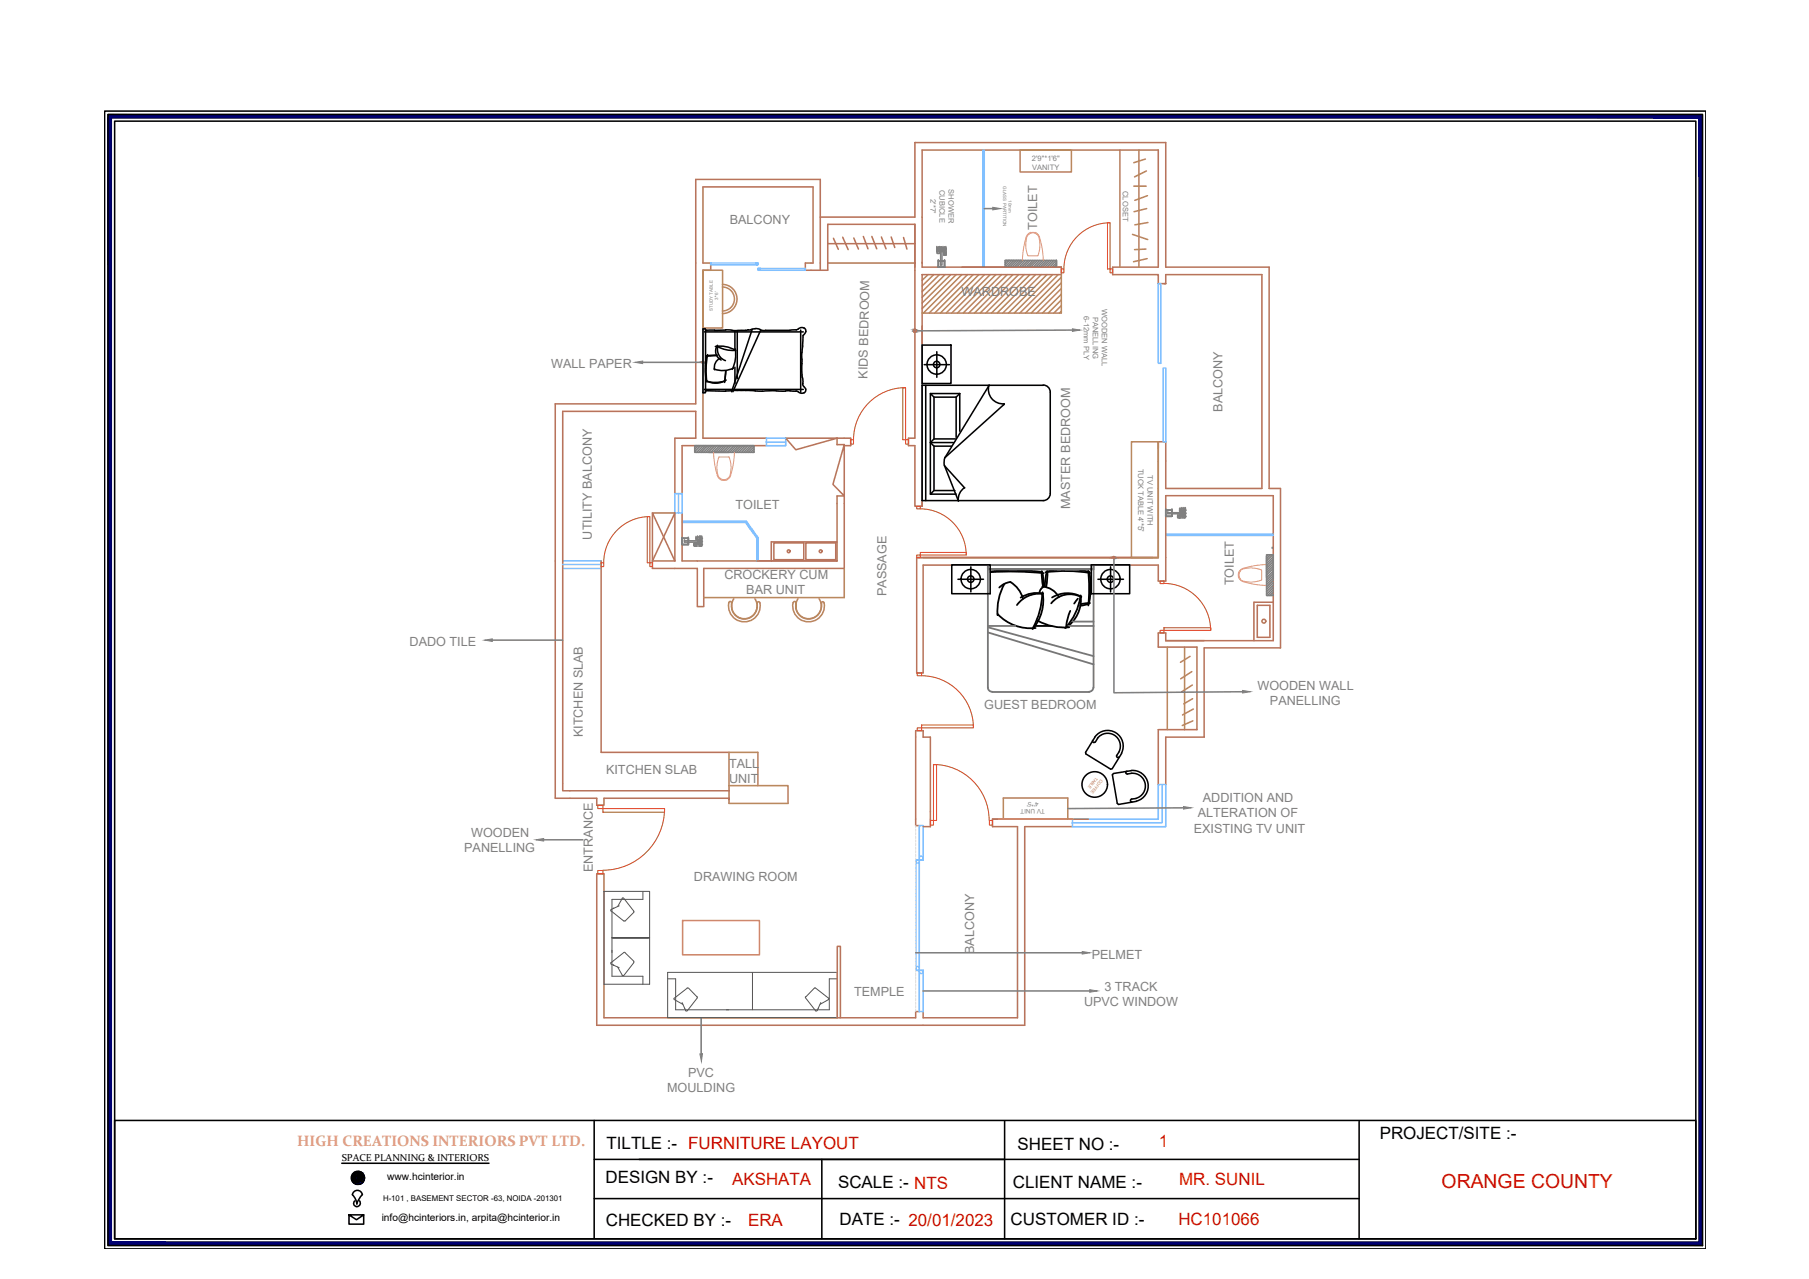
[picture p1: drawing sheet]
<svg xmlns="http://www.w3.org/2000/svg" width="297mm" height="210mm" viewBox="0 0 297 210" stroke-linecap="round" stroke-linejoin="round" font-family="sans-serif">
<!-- layer: wall -->
<g fill="none" stroke="#b8735c" stroke-width=".25">
<path d="M134.7 35.6h15.5v-12.2h41.2v20.4h17v36.4h1.9v26.1h-12.6v14.7h-6.3v7.8M135.9 40h14.3M136.8 39.1l.9 1.8M138.4 38.9l.9 2.1M140.2 39.1l.8 1.8M141.8 38.8l.7 2M143.2 38.8l.8 2M144.7 38.9l.8 1.9M146.3 38.9l.6 1.7M148.4 39l.5 1.9M134.7 44.4v-15h-20.5v36.9h-23v64.7h6.8v1.2h1.2v-1.2h20.5M135.9 43.2h14.3"/>
<path d="M125.8 71.9h-10.4v-27.5h1.3v-1.2h-1.3v-12.5h18.1v12.5h-1.3v1.2h3.7v-7.6h14.3v35.1h-1v1.2h1v10h1.2v-38h22.9v-1.3h-22.9v-19.2h38.8v19.2h-7.5v1.3h7.5v1.5h1.2v-1.5h15.8v35.1h-15.8v-7.7h-1.2v19M125.8 73.1h-13.8v7.9M129 71.9h10.7v1.2h-1.1v-.1h-1.2v-1.1l-6.7 1.9zM138.6 73v8.4l-1.8-1.9zM98.7 92.1v31.4h21M107.1 92.1h3.7M107.1 84.2l3.7 7.9M110.8 81v-9.1h3.4v-4.4h-21.8v62.3h27.3M110.8 84.2h-3.7v7.9M110.8 84.2v7.9M110.8 84.2l-3.7 7.9M112 84.2v7.9h25.4v-10.7h1.2v11.9h-23v6.3h-1.1v-6.3h-7.4v-1.2"/>
<path d="M127.1 89.1h4.9v2.7h-4.9zM132.3 89.1h4.9v2.7h-4.9zM137.4 88.9h-10.8v3.2M150.5 91.5h32.8M150.5 91.5v18.9h1.1v-17.7h38.6v2.7h1.2v-14h17.7v23.7h-17.7v-1.2h-1.2v2.3h6.3v13.5h-6.3v9.1M150.5 91.5h38.8M151.6 91.5h38.6M182.3 91.5h7.9M206.4 99.3h2.1v5.3h-2.1zM209.1 98.8h-3.2v6.3M119.7 128.9v3M150.9 135.5h-.5v-15.6h1.2v1.1h1.2v14.7h-1.2"/>
<path d="M176.1 135.7h-7.8v32.6h-70.3v-24.9h1.2v23.6h51.2v-1h.5M178.7 134.4h-15.7v1.3h4.1v31.3h-15.5v-1M137.5 167v-11.7h.5v11.7"/>
<circle cx="115.4" cy="59.4" r=".15"/>
<circle cx="150.2" cy="54.3" r=".23"/>
<circle cx="129.5" cy="90.5" r=".23"/>
<circle cx="134.8" cy="90.5" r=".23"/>
<circle cx="182.9" cy="91.5" r=".15"/>
<circle cx="207.5" cy="101.9" r=".32"/>
</g>
<!-- layer: UNIT FURNITURE -->
<g fill="none" stroke="#b88a5c" stroke-width=".25">
<path d="M167.5 24.6h8.4v3.6h-8.4zM183.9 24.6v19.2M186 38.5l2.5 .8M186.2 30.6h2M187 24.6v19.2M188.1 26.1l-1.9 .6M188.2 28.1l-1.9 .9M188.3 34.2l-2.1 .5M188.4 32.1l-2.1 .8M188.5 36.5l-2.2 .4M115.4 44.4h3.2v9.4h-3.2zM118.6 46.7a2.39 2.39 0 0 1 2.4 2.4 2.39 2.39 0 0 1-2.4 2.4"/>
<path d="M118.6 47.1a1.97 1.97 0 0 1 2 2 1.97 1.97 0 0 1-2 1.9M151.4 45.1h.1M152.4 45.1l-1 .9M153.3 45.1l-1.9 1.8M154.2 45.1l-2.8 2.8M155.2 45.1l-3.8 3.7M156.1 45.1l-4.7 4.6M157 45.1l-5.6 5.6M157.9 45.1l-6.3 6.3M158.9 45.1l-6.3 6.3M159.8 45.1l-6.3 6.3M160.7 45.1l-6.3 6.3"/>
<path d="M161.7 45.1l-6.4 6.3M162.6 45.1l-6.3 6.3M163.5 45.1l-6.3 6.3M164.5 45.1l-6.4 6.3M165.4 45.1l-6.3 6.3M166.3 45.1l-6.3 6.3M167.2 45.1l-6.3 6.3M168.2 45.1l-6.3 6.3M169.1 45.1l-6.3 6.3M170 45.1l-6.3 6.3M171 45.1l-6.3 6.3M171.9 45.1l-6.3 6.3"/>
<path d="M172.8 45.1l-6.3 6.3M173.8 45.1l-6.3 6.3M174.3 51.1l-.3 .3M174.3 50.2l-1.3 1.2M174.3 49.2l-2.2 2.2M174.3 48.3l-3.1 3.1M174.3 47.4l-4 4M174.3 46.4l-5 5M174.3 45.5l-5.9 5.9M174.3 45.1v6.3h-22.9M188.2 40.9l-1.9 .1M188.4 42.4l-2.3 .6"/>
<path d="M185.8 72.5h4.4v19h-4.4zM120.1 98.9l-.2-.2-.2 .1a2.58 2.58 0 0 0 2.5 3.3 2.58 2.58 0 0 0 2.5-3.3h-.3l-.1 .9M120.1 99v.7M120.1 99.7a2.1 2.1 0 0 0 2.1 1.9 2.1 2.1 0 0 0 2.1-1.9M120.5 98.3a2.1 2.1 0 0 0 1.7 3.2 2.1 2.1 0 0 0 1.8-3.2M130.2 98.9a2.59 2.59 0 0 0 2.6 3.2 2.59 2.59 0 0 0 2.5-3.3h-.4v.2M130.7 99.7a2.1 2.1 0 0 0 2.1 1.9 2.1 2.1 0 0 0 2.1-1.9M130.7 98.9l-.2-.2-.3 .2M130.7 99v.7M131 98.3a2.1 2.1 0 0 0 1.8 3.2 2.1 2.1 0 0 0 1.7-3.2M134.9 99v.7M138.6 93.3v4.8h-23"/>
<path d="M191.7 106.2v13.5M194.5 106.2v13.5M195.4 107.7l-1.6 1M195.7 110.2l-1.8 1.2M195.8 112.4l-1.8 1.2M195.8 114.7l-1.4 .8M195.9 118.3l-1.8 .8M195.9 116.4l-1.7 .9M124.4 128.9v-5.4h-4.7v5.4h9.7v3h-9.7M164.7 134.4v-3.4h10.6v3.4"/>
</g>
<!-- layer: WINDOW -->
<g fill="none" stroke="#7fbfff" stroke-width=".25">
<path d="M161.4 24.6v19.2M161.6 24.6v19.2M116.7 43.2h7.7v.3h-7.7zM124.1 43.2h.3v.3h-.3zM124.5 44.1h7.7v.3h-7.7zM124.5 44.1h.4v.3h-.4zM190.2 46.6h.4v13h-.4zM125.8 71.9h3.2v1.2h-3.2zM125.8 72.5h3.2M191 60.4h.4v12.1h-.4zM92.4 93.3h6.3M92.4 92.1h6.3"/>
<path d="M92.4 92.7h6.3M110.8 81h1.2v3.2h-1.2zM111.4 81v3.2M112 85.8h10.4l1.9 2.5v3.8M112 85.5h10.5l2 2.8v3.8M191.4 87.7h17.7M191.4 87.9h17.7M150.9 135.5v30.5h.7v-6.8h-1.2v-18.1h1.2v-5.6zM176.1 134.4h14.1v-5.6h1.2v6.9h-15.3zM190.8 128.8v6.2h-14.7M150.4 158.6h.5v1.2h.7v-.6h-1.2zM150.4 141.1h.5v.5h-.5z"/>
<path d="M150.9 140.5h.7v.6h-.7z"/>
</g>
<!-- layer: wall -->
<g fill="#939598" stroke="#939598" stroke-width=".16">
<path d="M150.1 54h.1z"/>
<path d="M150.2 54.5h.1z"/>
<path d="M182.9 91.3h.1z"/>
<path d="M182.9 91.7h.1z"/>
<path d="M115.3 59.4h.1z"/>
<path d="M115.4 59.6h.1z"/>
<path d="M150.2 54h.1zM150.2 54h.1z"/>
<path d="M150.2 54l.2 .1zM150.2 54l.2 .1z"/>
<path d="M150.1 54l.1 .1zM150.1 54.1h.1z"/>
<path d="M150.2 54.1h.2zM150.2 54.1h.2z"/>
<path d="M150.1 54.1h.1zM150.1 54.1h.1z"/>
<path d="M150.2 54.1h.2zM150.2 54.1h.2z"/>
<path d="M150.1 54.1h.1zM150.1 54.1h.1z"/>
<path d="M150.2 54.1l.2 .1zM150.2 54.1l.2 .1z"/>
<path d="M150 54.1l.2 .1zM150 54.1l.2 .1z"/>
<path d="M150.2 54.2h.2zM150.2 54.2h.2z"/>
<path d="M150 54.2h.2zM150 54.2h.2z"/>
<path d="M150.2 54.2l.2 .1zM150.2 54.2l.2 .1z"/>
<path d="M150 54.2l.2 .1zM150 54.2l.2 .1z"/>
<path d="M150.2 54.3h.2zM150.2 54.3h.2z"/>
<path d="M150 54.3h.2zM150 54.3h.2z"/>
<path d="M150.2 54.3h.2zM150.2 54.3h.2z"/>
<path d="M150 54.3h.2zM150 54.3h.2z"/>
<path d="M150.2 54.3l.2 .1zM150.2 54.3l.2 .1z"/>
<path d="M150 54.3l.2 .1zM150 54.3l.2 .1z"/>
<path d="M150.2 54.4h.2zM150.2 54.4h.2z"/>
<path d="M150 54.4h.2zM150 54.4h.2z"/>
<path d="M150.2 54.4h.2zM150.2 54.4h.2z"/>
<path d="M150 54.4h.2zM150 54.4h.2z"/>
<path d="M150.2 54.4h.2zM150.2 54.4l.2 .1z"/>
<path d="M150 54.4l.2 .1zM150 54.4l.2 .1z"/>
<path d="M150.2 54.5h.2zM150.2 54.5h.2z"/>
<path d="M150.1 54.5h.1zM150.1 54.5h.1z"/>
<path d="M150.2 54.5h.2zM150.2 54.5h.1z"/>
<path d="M150.1 54.5h.1zM150.1 54.5h.1z"/>
<path d="M150.1 54.5h.1zM150.1 54.5h.1z"/>
<path d="M182.9 91.3l.1 .1zM182.9 91.3l.1 .1z"/>
<path d="M182.9 91.4h.1zM182.8 91.4h.2zM182.8 91.4h.2zM182.8 91.4h.2z"/>
<path d="M182.8 91.4h.3zM182.8 91.4h.3z"/>
<path d="M182.8 91.4l.3 .1zM182.8 91.4l.3 .1zM182.8 91.5h.3zM182.8 91.5h.3z"/>
<path d="M182.8 91.5h.3zM182.8 91.5h.3z"/>
<path d="M182.9 91.5l.2 .1zM182.9 91.5l.2 .1z"/>
<path d="M182.8 91.5l.1 .1zM182.8 91.5l.1 .1z"/>
<path d="M182.9 91.6h.2zM182.9 91.6h.2z"/>
<path d="M182.8 91.6h.1zM182.8 91.6h.1z"/>
<path d="M182.9 91.6h.2zM182.9 91.6h.2z"/>
<path d="M182.8 91.6h.1zM182.8 91.6h.1z"/>
<path d="M182.9 91.6h.1zM182.9 91.6h.2z"/>
<path d="M182.8 91.6h.1zM182.8 91.6h.1z"/>
<path d="M182.9 91.6h.1zM182.9 91.6h.1z"/>
<path d="M182.8 91.6h.1zM182.8 91.6h.1z"/>
<path d="M182.9 91.6h.1zM182.9 91.6h.1z"/>
<path d="M182.8 91.6h.1zM182.8 91.6h.1z"/>
<path d="M182.9 91.6l.1 .1zM182.9 91.6l.1 .1z"/>
<path d="M182.8 91.6l.1 .1zM182.8 91.6l.1 .1z"/>
<path d="M115.4 59.3h.1zM115.4 59.3h.1z"/>
<path d="M115.4 59.3l.1 .1zM115.4 59.3l.1 .1z"/>
<path d="M115.4 59.4h.2zM115.4 59.4h.2z"/>
<path d="M115.3 59.4h.1zM115.3 59.4h.1z"/>
<path d="M115.4 59.4h.2zM115.4 59.4h.2z"/>
<path d="M115.3 59.4h.1zM115.3 59.4h.1z"/>
<path d="M115.4 59.4h.2zM115.4 59.4h.2z"/>
<path d="M115.3 59.4h.1zM115.3 59.4h.1z"/>
<path d="M115.4 59.4h.2zM115.4 59.4h.2z"/>
<path d="M115.3 59.4h.1zM115.3 59.4h.1z"/>
<path d="M115.4 59.4l.2 .1zM115.4 59.4l.2 .1z"/>
<path d="M115.3 59.4l.1 .1zM115.3 59.4l.1 .1z"/>
<path d="M115.4 59.5h.2zM115.4 59.5h.2z"/>
<path d="M115.3 59.5h.1zM115.3 59.5h.1z"/>
<path d="M115.4 59.5h.2zM115.4 59.5h.2z"/>
<path d="M115.3 59.5h.1zM115.3 59.5h.1z"/>
<path d="M115.4 59.5h.2zM115.4 59.5h.2z"/>
<path d="M115.3 59.5h.1zM115.3 59.5h.1z"/>
<path d="M115.4 59.5h.2zM115.4 59.5h.2z"/>
<path d="M115.3 59.5h.1zM115.3 59.5h.1z"/>
<path d="M115.4 59.5h.2zM115.4 59.5l.1 .1z"/>
<path d="M115.3 59.5l.1 .1zM115.3 59.5l.1 .1z"/>
<path d="M115.4 59.6h.1zM115.4 59.6h.1z"/>
<path d="M115.3 59.6h.1zM115.3 59.6h.1z"/>
</g>
<!-- layer: Door -->
<g fill="none" stroke="#b85c00" stroke-width=".16">
<path d="M181.8 36.6h.5v7.5h-.5zM182.3 36.6a7.6 7.6 0 0 0-7.6 7.5M174.3 44.1h.4v.7h-.4zM182.3 44.1h.4v.7h-.4zM139.7 72.2h.5v.7h-.5zM148.2 63.7h.5v8.5h-.5zM148.7 63.6a8.5 8.5 0 0 0-8.5 8.5M148.7 72.2h.5v.7h-.5zM98.7 92.4h.4v.6h-.4zM106.3 84.8h.4v7.6h-.4zM106.7 84.8a7.6 7.6 0 0 0-7.6 7.5M106.7 92.4h.4v.6h-.4z"/>
<path d="M150.5 83.1h.6v.4h-.6zM150.5 91.1h.6v.4h-.6zM151.1 83.5a7.6 7.6 0 0 1 7.6 7.6M151.1 90.7h7.6v.4h-7.6zM190.5 95.4h.6v.4h-.6zM191.1 95.7a7.7 7.7 0 0 1 7.7 7.7M150.6 110.4h.7v.5h-.7zM150.6 119.5h.7v.4h-.7zM151.3 110.9a8.5 8.5 0 0 1 8.5 8.5M151.3 119h8.5v.5h-8.5zM190.5 103.4h.6v.5h-.6zM191.1 103h7.7v.4h-7.7z"/>
<path d="M98.2 132.2h.8v.5h-.8zM99 132.7h10.1v.6h-10.1zM109.1 132.7a10.1 10.1 0 0 1-10.1 10.1M152.8 134.6h.5v.8h-.5zM153.3 125.5a9.2 9.2 0 0 1 9.1 9.1M153.3 125.5h.5v9.1h-.5zM162.5 134.6h.5v.8h-.5zM98.2 142.9h.8v.5h-.8z"/>
</g>
<!-- layer: ARROW -->
<g fill="#808080" stroke="#808080" stroke-width=".16">
<path d="M88 137.8l1.3-.2v.4z"/>
<path d="M114.9 173l.4-.1-.1 1.3z"/>
<path d="M178.9 162.4l1.3 .2-1.3 .2z"/>
<path d="M177.7 156.2l1.3 .2-1.3 .2z"/>
<path d="M79.6 105.1l1.2-.3v.5z"/>
<path d="M104.3 59.5l1.2-.2v.4z"/>
<path d="M163 34l1.3 .2-1.3 .2z"/>
<path d="M204 113.3l1.3 .2-1.3 .2z"/>
<path d="M176.1 54l1.3 .2-1.3 .2z"/>
<path d="M194.3 132.4l1.3 .2-1.3 .2z"/>
</g>
<g fill="none" stroke="#808080" stroke-width=".25">
<path d="M161.6 34.2h1.4M105.5 59.5h9.9M153.8 41.3h.1M153.8 41h.1M153.8 40.8h.1M153.8 40.6h.1M153.8 40.6v.2h.5M153.8 40.6h.5M153.8 41.3h.7M153.8 41v.3M153.8 41h.4M153.8 40.9h.5"/>
<path d="M153.9 41.6h.1M153.9 41.3v.3M153.9 41.6h.3M154 40.9v.1h.2v-.1M154 41h.1M154.1 42.8h.1M154.1 43.8h.1M154.1 43.8h1M154.1 40.5v.3M154.1 42.8v1M154.1 42.8h.4M154.2 41h.1"/>
<path d="M154.2 41.3v.3M154.2 41h.2v.2h-.2M154.2 41.2h.1M154.2 41v.2M154.3 40.8h.1M154.3 40.6h.1M154.3 40.6v.2M154.4 41.2h.1M154.4 41h.1M154.4 40.9h.1M154.4 40.6h.4v.1h-.4zM154.4 40.7h.1"/>
<path d="M154.4 41v.2M154.5 40.7v2.8h.2v-2.5v.1M154.5 41.2h.1M154.5 42.8h-.4v1h1v-1h-.4M154.5 40.6h.2M154.5 41h.1M154.5 41h.2M154.6 40.8h.1M154.6 40.5v.3M154.7 41.3h.2M154.7 42.8h.4M154.7 41.2h.1"/>
<path d="M154.7 40.7v.5M154.7 41h.1M154.8 41.2h.1M154.8 41h.1M154.8 41.1h.1M154.8 41h.2M154.8 41v.2h.2M154.8 41v.2M154.8 40.6h.5v.2M154.8 40.8h.1M154.8 40.6h.1M154.8 40.6v.2h.5"/>
<path d="M154.8 40.9h.5M154.9 41h.2v.2h-.2zM154.9 41.2h.1M154.9 41h.1M154.9 41v.1M154.9 41.1h.1M154.9 41.3h.1M154.9 41.1h.2M154.9 41h.2v.1M154.9 41h.2M155 41.6h.1M155 41.6v.2z"/>
<path d="M155 41.2h.1M155 40.6h.2M155 40.9v.1M155 41.3v.3M155 41.6h.3M155 41.6h.2M155 41h.1M155 41.5v.1M155 41.1h.1M155 41.8v.1M155 41.9h.1M155 41.9h.3"/>
<path d="M155.1 41.9h.1M155.1 41.2h.1M155.1 41h.1M155.1 41.1h.1M155.1 41h.2M155.1 41v.1M155.1 41.6h.1M155.1 42.8h.1M155.1 43.8h.1M155.1 40.5v.3M155.1 42.8v1M155.2 41.9h.1"/>
<path d="M155.2 41.6h.1M155.2 40.9v.1h-.1M155.2 41h.1M155.2 41.6h-.2M155.3 41.9h.1M155.3 41h.1M155.3 41.6h.1M155.3 41.6v.2M155.3 41.8v.1M155.3 41.8h.1M155.3 40.8h.1M155.3 40.6h.1"/>
<path d="M155.3 41v.8M161.2 43.8h9.8M165 42.7h2.9M165.3 42.7l-.3 .3M165.7 42.7l-.7 .7M166.1 42.7l-1.1 1.1M166.5 42.7l-1.1 1.1M166.9 42.7l-1.1 1.1M167.2 42.7l-1.1 1.1M167.6 42.7l-1.1 1.1M168 42.7l-1.1 1.1M168.4 42.7l-1.1 1.1"/>
<path d="M168.8 42.7l-1.1 1.1M169.2 42.7l-1.1 1.1M169.6 42.7l-1.1 1.1M170 42.7l-1.1 1.1M170.3 42.7l-1.1 1.1M170.7 42.7l-1 1.1M171.1 42.7l-1.1 1.1M171.5 42.7l-1.1 1.1M171.9 42.7l-1.1 1.1M172.3 42.7l-1.1 1.1M172.7 42.7l-1.1 1.1M173 42.7l-1.1 1.1"/>
<path d="M173.4 42.7l-1 1.1M173.5 42.7h-8.5v1.1M173.5 43.8v-1.1v1.1M173.5 43.1l-.8 .7M173.5 43.5l-.4 .3M176.1 54.2l-25.9 .1M114.1 73.1h9.7v1.1h-9.7zM114.3 73.1l-.2 .2M114.7 73.1l-.6 .6M115 73.1l-.9 1M115.5 73.1l-1.1 1.1M115.9 73.1l-1.1 1.1"/>
<path d="M116.2 73.1l-1.1 1.1M116.4 74.2h3.3M116.6 73.1l-1.1 1.1M117 73.1l-1.1 1.1M117.4 73.1l-1.1 1.1M117.8 73.1l-1.1 1.1M118.2 73.1l-1.1 1.1M118.6 73.1l-1.1 1.1M118.9 73.1l-1.1 1.1M119.3 73.1l-1.1 1.1M119.7 73.1l-1.1 1.1M120.1 73.1l-1.1 1.1"/>
<path d="M120.5 73.1l-1.1 1.1M120.9 73.1l-1.1 1.1M121.3 73.1l-1.1 1.1M121.7 73.1l-1.1 1.1M122 73.1l-1.1 1.1M122.4 73.1l-1.1 1.1M122.8 73.1l-1.1 1.1M123.2 73.1l-1.1 1.1M123.6 73.1l-1.1 1.1M123.8 73.3l-.9 .9M123.8 73.7l-.5 .5M123.8 74.1l-.2 .1"/>
<path d="M112 89.4h.1M112 88.3h.1M112 89.4h1M112 88.4v1M112 88.4h.1M112 88.3h1M112.4 88.8h.1M113 88.3h-1v1.1M113 89.4h.1M113 88.3h.1M113 88.3h-1v1.1h1M113 88.4h.1"/>
<path d="M113 88.3v.5M113 89v.4M113.1 88.3v.5M113.1 89v.4M114 89.3h.1M114 89.6h.3h-.2M114 89.5h.1M114 89.4h.1M114 89.6h.1M114 89.4v.1M114.1 89.3h.2h-.3v.3M114.2 89.3v.2"/>
<path d="M114.2 89.4h.1M114.2 89.5h.1M114.2 89.4v.1M114.2 89.5l.1 .1M114.3 88.5h.1M114.3 88.2h.1M114.3 89.6h.1M114.3 89.3h.1M114.3 89.3l-.1 .1 .1 .2M114.3 89.3h-.1M114.3 89.3v.3h.6M114.3 89.3h.2"/>
<path d="M114.5 89.2h.1M114.5 88.1h.1M114.5 88.2h-.2v.3h.2M114.5 88.1v.7M114.5 89v.2M114.5 88.1h.4M114.6 89h.1M114.7 88.7v.1l.4-.1M114.7 89h.1M114.7 88.7h.1M114.7 88.5h.2v.2h-.2zM114.7 89.3h.1"/>
<path d="M114.7 89.1h.1M114.7 88.7h.2M114.7 89.1h.2M114.7 89.2h.2v.1h-.2zM114.7 89.2h.1M114.7 89.2h.1v.1h-.1zM114.8 88.8h-2.4v.2h2.4v-.2v.2M114.8 89.1h.1M114.8 89.3h.1M114.8 89.2h.1M114.8 89.2h-.1v.1M114.8 89.2v.1h-.1"/>
<path d="M114.9 89.1h.1M114.9 88.1h.1M114.9 89.6h.1M114.9 89.4h.1M114.9 88.4h.1M114.9 88.3h.1M114.9 88.2h.1M114.9 88.5h.1M114.9 89.3v.2h.1M114.9 89.5h.1M114.9 89.3h.1M114.9 88.7h.1"/>
<path d="M114.9 89.1v.2M114.9 89.1h-.2v.2M114.9 88.1v.4M114.9 89.3v.3M114.9 89v.1M114.9 89.2h.1M115 88.1h.1M115 88.2h-.1v.3h.1M115 89.1h.1M115 88.1v.5M115 88.6h.1M115 88.8h.1"/>
<path d="M115 89.1v.5M115 89.6h.1M115.1 88.3h.2M115.1 89.4h.2M115.1 88.8h.2M115.1 89h-.4v.1M115.1 88.7h.1v.4h-.1M115.1 88.7v.3M115.1 89h.1M115.1 88.7h.1M115.2 88.1v.5h-.2M115.2 88.6h.1"/>
<path d="M115.2 88.1h.1M115.2 88.1h-.2v.5M115.2 89.1v.5h-.2M115.2 89.6h.1M115.2 89.1h.1M115.2 89.1h-.2v.5M115.2 88.2v.3M115.2 88.7v.3M115.2 89.2v.3M182.9 91.5v22.2l21.1-.2M191.4 84.7h.1M191.4 83.7h.1"/>
<path d="M191.4 83.7v1M191.4 83.7h1M191.4 84.7h1M191.8 84.1h.1M192.4 84.1v-.4h-1v1h1v-.4M192.4 84.7h.1M192.4 83.7h.1M192.4 83.7v.4M192.4 84.3v.4M193.4 84.6v.3M193.4 84.7h.1M193.4 84.8h.1"/>
<path d="M193.4 84.9h.1M193.4 84.7l.3-.1-.2 .1M193.4 84.7v.2M193.5 84.9h.2M193.5 84.9l.2 .1M193.6 84.6v.3M193.6 84.7h.1M193.6 84.9h.1M193.6 84.7v.2M193.7 84.9h.1M193.7 84.6l-.1 .2 .1 .1M193.7 83.9h.1"/>
<path d="M193.7 83.6h.1M193.7 84.6v.1M193.7 84.7h.1M193.7 85h.1M193.7 84.6h.1M193.7 84.6v.3M193.7 84.6h.2M193.7 85h.6M193.9 84.6h.1M194 83.5h.1M194 83.6h-.3v.3h.3M194 83.5v.6"/>
<path d="M194 84.3v.3M194 83.5h.3M194.1 84.4h.1M194.1 84v.1h.4M194.1 84.6h.1M194.1 84.6v.1M194.1 83.9h.2v.1h-.2zM194.1 84.7h.1M194.1 84.1h.1M194.1 84.1h.2M194.1 84.4h.2M194.1 84.1h.2h-2.5v.2h2.5v-.2v.2h-.2"/>
<path d="M194.1 84.5h.2v.2h-.2zM194.1 84.5h.1M194.1 84.5h.2M194.1 84.7h.2M194.2 84.6h.1M194.2 84.5h.1M194.2 84.4h.1M194.3 83.5h.1M194.3 84.9h.1M194.3 84.7h.1M194.3 84.6v.1h-.2M194.3 84.6v.1"/>
<path d="M194.3 84.5h.1M194.3 84.4h.1M194.3 84h.1M194.3 84.8h.1M194.3 83.8h.1M194.3 83.6h.1M194.3 84.7v.2h.1M194.3 84.4v.3M194.3 84.4h-.2v.3M194.3 84.1h.1M194.3 84.6h.1M194.3 83.5v.4"/>
<path d="M194.3 84v.1M194.3 84.7v.2M194.4 83.5h.1M194.4 84h.1M194.4 83.6h-.1v.2h.1M194.4 84.5h.1M194.5 83.5l-.1 .4M194.5 83.9h.1M194.5 83.5h.1M194.5 83.9v.1M194.5 84.2h.1M194.5 84.5v.4"/>
<path d="M194.5 84.5h.1M194.5 84.9h.1M194.5 84h.1M194.5 83.7h.3M194.5 84.7h.3M194.5 84.2h.3M194.5 84.4l-.4-.1v.1M194.5 84.1h.1v.3h-.1zM194.5 84.1h.1M194.6 83.9h.1M194.6 83.5h.1M194.6 83.5h-.1v.5"/>
<path d="M194.6 84.5v.4h-.1M194.6 84.9h.1M194.6 84.5h.1M194.6 84.5h-.1v.4M194.6 83.5v.4M194.6 84.1v.3M194.6 84.6v.3M208 91.3v3.4M208.2 91l-.2 .3M208.6 91l-.6 .7M208.9 90h.1M209 91l-1 1.1"/>
<path d="M209.1 92.5l-1.1 1.1M209.1 92.9l-1.1 1.1M209.1 93.3l-1.1 1.1M209.1 95v-4h-1.1v6.7h1.1M209.1 91.4l-1.1 1.1M209.1 91.8l-1.1 1.1M209.1 92.1l-1.1 1.1M209.1 93.7l-1.1 1.1M209.1 94.1l-1.1 1.1M209.1 94.5l-1.1 1.1M209.1 94.9l-1.1 1.1M209.1 95.2l-1.1 1.1"/>
<path d="M209.1 95.6l-1.1 1.1M209.1 96l-1.1 1.1M209.1 96.4l-1.1 1.1M209.1 96.8l-1 .9M209.1 97.2l-.6 .5M209.1 97.6l-.2 .1M80.8 105.1h11.6M89.3 137.8h6.4M194.3 132.6l-19 .1M150.4 156.4h27.3M115.1 167v5.9M151.6 162.6h27.3"/>
</g>
<!-- layer: PELMET LINE -->
<g fill="none" stroke="#dbdbdb" stroke-width=".16">
<path d="M150.4 135.5v.3M150.4 136v.4M150.4 136.6v.4M150.4 137.2v.4M150.4 137.8v.4M150.4 138.4v.4M150.4 139v.4M150.4 139.6v.4M150.4 140.2v.4M150.4 140.8v.4M150.4 141.4v.4M150.4 142v.4"/>
<path d="M150.4 142.6v.3M150.4 143.2v.3M150.4 143.7v.4M150.4 144.3v.4M150.4 144.9v.4M150.4 145.5v.4M150.4 146.1v.4M150.4 146.7v.4M150.4 147.3v.4M150.4 147.9v.4M150.4 148.5v.4M150.4 149.1v.4"/>
<path d="M150.4 149.7v.4M150.4 150.3v.4M150.4 150.9v.3M150.4 151.5v.3M150.4 152v.4M150.4 152.6v.4M150.4 153.2v.4M150.4 153.8v.4M150.4 154.4v.4M150.4 155v.4M150.4 155.6v.4M150.4 156.2v.4"/>
<path d="M150.4 156.7v.5M150.4 157.3v.5M150.4 157.9v.5M150.4 158.5v.4M150.4 159.1v.4M150.4 159.7v.4M150.4 160.3v.4M150.4 160.9v.4M150.4 161.5v.4M150.4 162.1v.4M150.4 162.7v.4M150.4 163.3v.3"/>
<path d="M150.4 163.9v.3M150.4 164.5v.3M150.4 165v.4M150.4 165.6v.4"/>
</g>
<!-- layer: 0 -->
<g fill="none" stroke="#000" stroke-width=".25">
<path d="M17.2 18.2h262.9v186.8h-262.9zM17.7 18.8h261.9v185.6h-261.9zM18.3 19.3h260.7v184.6h-260.7zM18.8 19.9h259.7v183.4h-259.7zM151.4 56.6h4.8v6.3h-4.8zM151.8 59.8h4.1M153.8 57.7v4.2M152 63.2v19M152.8 64.6v16.5M152.8 72.6h3.7M153.4 65.2v6.8M153.4 73.2v7.3"/>
<path d="M155.1 76.4l2.3 5.8M155.1 76.4l3.3 3.7M155.2 75.1l-.2 .7 .1 .6M156.9 72h-3.5l-.6 .6 .6 .6h2.8M157 65.2v6.6M157.6 64.6h-4.8l.6 .6h3.6M157.6 64.6v6.2M157.6 64.6l-.6 .6M162.4 63.2a2.39 2.39 0 0 0 2.5 3.1M162.4 63.2l-7.2 11.9M164.8 66.3v.1M164.9 66.3l-9.7 8.8"/>
<path d="M171.3 63.2a1.16 1.16 0 0 1 1.2 1.2v16.6a1.16 1.16 0 0 1-1.2 1.2h-19.9v-19h19.9M156.3 92.7h6.3v4.7h-6.3zM156.8 80.5h-3.4l-.6 .6h4.2M157.3 95.1h4.2M158.4 80a2.31 2.31 0 0 0-1 2.2M159.4 93v4.1M179.2 92.7h6.3v4.7h-6.3zM180.3 95.1h4.2M182.4 93v4.1M179.4 121.5l.1 .3h.3M180.2 121.2a2.1 2.1 0 0 1 2.8-.5 2.1 2.1 0 0 1 .7 2.7M180.2 121.1l-.3 .7"/>
<path d="M183.8 123.4l-.5 .7 .1 .2 .4-.1M184.1 123.6a2.56 2.56 0 0 0-.9-3.3 2.56 2.56 0 0 0-3.4 .6l-1.5 2.6v.2l4.1 2.5h.2l1.6-2.6M185.1 126.6l-.2 .2 .2 .2M185.7 126.5l-2.9 .4-.1 .3 .8 4.7 .2 .1 2.9-.5M185.7 126.4a2.56 2.56 0 0 1 2.8 2.2 2.56 2.56 0 0 1-1.9 2.9M185.8 131.1l-.2 .3 .3 .2M185.8 126.9a2.12 2.12 0 0 1 2.3 2.1 2.12 2.12 0 0 1-2.3 2.1M185.8 126.9l-.7 .1M18.8 183.9h259.7v19.4h-259.7zM56.1 190.9h24.2M57.3 199.4l1.2 .8 1.2-.8v1.5h-2.4v-1.5h2.4M57.9 196.1a.83 .83 0 0 1 .8-.7 .83 .83 0 0 1 .8 .7"/>
<path d="M57.9 196.1a2.52 2.52 0 0 1 .7 1.5M59 197.1a.55 .55 0 0 1 0 .8 .55 .55 0 0 1-.7 0 .55 .55 0 0 1 0-.8M59.3 192.6l-.1 .3-.5-.2 .3 .4-.2 .2-.4-.2 .2-.2 .4 .2v.5l-.8-.1-.1-.3h.2v.5l.9-.4 .3-.8-.1 .7-.4-.4-.1-.3-.8 .1-.1 .5 .2-.3v-.2l.1 .6 .5-.4-.1-.2h.6l.3 .8-.4 .3-.4-.4-.3 .6-.6-.2 .3-.3 .5 .8 .3-.2a1.26 1.26 0 0 1 .7-1l-.2-.4-.5-.3h-.7l-.1 .4-.4 .2 .2 .2-.3 .2 .2 .7 .3-.3v.5l.8-.4 .6 .2-.4-.6 .3-.1v-.1M59.5 196l-.4 .6-.5 1M97.6 183.9v19.3M97.6 190.3h125.6M97.6 196.7h125.6M134.9 190.3v13M165 183.9v19.4M223.2 183.9v19.4"/>
<circle cx="153.8" cy="59.8" r=".53"/>
<circle cx="153.8" cy="59.8" r="1.59"/>
<circle cx="159.4" cy="95" r=".53"/>
<circle cx="159.4" cy="95" r="1.59"/>
<circle cx="182.3" cy="95" r="1.59"/>
<circle cx="182.3" cy="95" r=".53"/>
<circle cx="179.8" cy="128.7" r="2.1"/>
<circle cx="58.8" cy="193.3" r="1.08"/>
</g>
<!-- layer: Furniture -->
<g fill="none" stroke="#000" stroke-width=".3">
<path d="M162.6 93.9a55.6 55.6 0 0 1 8.8 .2M162.7 93.8a29.4 29.4 0 0 1 8.4 .1M164.9 95.8a9.2 9.2 0 0 0-1.1 5.2M165.9 95.5a4.5 4.5 0 0 1 2.1 2.7M165.9 95.5l-.8 .2-1 .7M171.1 93.7l.2 2.5M171.1 97.5a4.5 4.5 0 0 0-4.1 1.8M171.1 97.5a12.5 12.5 0 0 1-1.5 5.5M171.2 93.9l.2 2.3M171.2 96.3a3.3 3.3 0 0 1 2.7 1.7M171.2 97.2a7.2 7.2 0 0 1-1.7 6M171.3 97.4a5.1 5.1 0 0 0-3.7 .7"/>
<path d="M171.4 96.3a1.25 1.25 0 0 0-.7 1M171.7 93.9a26.1 26.1 0 0 1 7.3 .1M171.9 93.8a13.4 13.4 0 0 1 6.9 .1l.3 1.4v1.5l-.3 2.2-1.4 .4M171.9 93.8l-.3 2.5M172 93.7l-.1 1.6-.1 1.1M177 98.2l-.6 .9M177.4 98a9.3 9.3 0 0 1-2.4 4.9M177.4 97.7a5.6 5.6 0 0 1-2.5 5.4M177.5 98a3.9 3.9 0 0 0-4.9 1M177.6 97.9a4.8 4.8 0 0 0-4.9 .2M178.7 93.6a26.8 26.8 0 0 1 0 5.8M179 99l-1.6 .2"/>
<path d="M163.8 100.8a7.4 7.4 0 0 0 6.2 2.3M170 102.7h2.7M170.4 101.9a8.9 8.9 0 0 0 5.2 1M175.7 100.3l-.3 .9-.3 1.5"/>
</g>
<path d="M162.2 92.7h17.4v.7h-17.4zM162.2 92.7v20.1M162.2 93.5h17.4M179.6 92.7v20.1M162.2 112.8a.7 .7 0 0 0 .7 .7M162.2 102.7h4.5M162.2 102.9l17.4 4.8M162.2 103.8l17.4 5.2M162.9 113.6h15.9M175.4 102.7h4.2M176.2 102h3.4M179.5 112.8a.7 .7 0 0 1-.7 .7" fill="none" stroke="#767676" stroke-width=".3"/>
<!-- layer: wall -->
<path d="M163.9 134.4h12.2M112.1 151.1h12.6v5.6h-12.6z" fill="none" stroke="#dd8a6e" stroke-width=".25"/>
<!-- layer: FURNITURE LAYER -->
<g fill="none" stroke="#545454" stroke-width=".16">
<path d="M99.2 146.3h7.5v15.2h-7.5zM100.3 158l.1 .2M100.4 149.5l2 1.7M100.4 158.2l1.3 .6M100.5 153.9h6.2h-6.2M100.5 153.9h6.2M101.7 148.7l-1.3 .6-.1 .2M102.2 147.4l-.8 1.4M102.4 147.4h-.2M102.4 147.4l1.7 2.1M102.4 156.3l-2 1.7M102.4 156.3h.2"/>
<path d="M102.6 151.1h-.2M102.6 156.4l1.5 1.4M104 157.8l.1 .2M104.1 149.5l-.1 .2M104.1 158l-1.8 2.1h-.1l-.8-1.4M104.1 149.7l-1.5 1.5M105.6 146.3v1.3h-5.1v12.6h5.1v1.3M109.6 159.6h27.9v7.4h-27.9zM123.6 159.6v6.1M109.6 160.6h1.3v5.1h25.3v-5.1h1.3M110.7 163.8v.3M110.8 164.1l1.3 .7"/>
<path d="M112 164.5l.6 1.3M112.4 165.5h.1M112.6 165.8l.2 .1M112.8 162.2h.2M112.8 162.2l-2.1 1.6M113.1 162.2l1.4 1.4M114.5 163.6v.2M114.5 163.8l-1.7 2.1M132.3 163.8l1.6 2.1M132.3 163.6v.2M133.9 162.2h-.2l-1.4 1.4M133.9 162.2l2.1 1.6"/>
<path d="M134.2 165.8l-.3 .1M134.4 165.5h.1M134.8 164.5l-.6 1.3M136 164.1l-1.4 .7M136 163.8v.3"/>
</g>
<g fill="#545454" stroke="#545454" stroke-width=".16">
<path d="M100.7 158.4h.1z"/>
<path d="M100.7 149l.1 .1z"/>
</g>
<!-- layer: FUR-LVL -->
<g fill="none" stroke="#ff9875" stroke-width=".16">
<path d="M168.5 38.9l-.4 1.9-.2 1.9M168.6 39.1l-.2 1.4 .4 1.5h1.6M168.9 38.5l-.3 .6M168.9 38.5a.95 .95 0 0 1 1.3 0M169.2 38.1a1.25 1.25 0 0 0-.7 .8M169.3 38.2h.6M169.9 38.1a1.5 1.5 0 0 1 1 1.5l.3 1.8 .1 1.3M170.3 38.5l.3 .6M170.6 39.1l.1 1.4-.3 1.5M117.2 74.2l.1 1.9 .5 1.9M117.8 78a1.25 1.25 0 0 0 .7 .8M118.1 75a4.3 4.3 0 0 0-.1 3.3l.2 .2"/>
<path d="M118.1 75h1.6M118.2 78.5a.95 .95 0 0 0 1.3 0M118.5 78.8h.7M119.7 75a4.3 4.3 0 0 1 0 3.3l-.1 .2M120 78a1.25 1.25 0 0 1-.8 .8M120.6 74.2l-.2 1.9-.4 1.9M203.4 94l-.1 .3a1.3 1.3 0 0 0 1.5 1.3l1.9 .4 1.3 .1M203.7 95.1l.5 .3M203.7 93.7a.95 .95 0 0 0 0 1.3M204.2 93.3l-.5 .4M204.2 93.4l1.5-.2 1.5 .4M207.2 95.2l-1.5 .3-1.5-.1"/>
<path d="M207.2 93.6v1.6M208 92.7a10.3 10.3 0 0 0-4.3 .8l-.4 .5"/>
</g>
<!-- layer: 0 -->
<g fill="#000072" stroke="#000072" stroke-width=".16">
<path d="M17.7 18.8l261.9 .5v-.5zM17.7 18.8l261.9 .5h-261.9z"/>
<path d="M279 19.3l.6 184.6v-184.6zM279 19.3l.6 184.6h-.6z"/>
<path d="M17.7 19.3l.6 184.6v-184.6zM17.7 19.3l.6 184.6h-.6z"/>
<path d="M17.7 203.9l261.9 .5v-.5zM17.7 203.9l261.9 .5h-261.9z"/>
<path d="M58.7 192.3h.4zM58.5 192.3h.6z"/>
<path d="M58.5 192.3h.8zM58.3 192.3h.2h.8z"/>
<path d="M58.3 192.3l1.2 .2-.2-.2zM58.2 192.5l.1-.2 1.2 .2z"/>
<path d="M58.2 192.5l1.4 .1-.1-.1zM58 192.6l.2-.1 1.4 .1z"/>
<path d="M58 192.6l1.7 .2-.1-.2zM58 192.6l1.7 .2h-1.8z"/>
<path d="M57.9 192.8l1.9 .1-.1-.1zM57.9 192.8l1.9 .1h-2z"/>
<path d="M57.8 192.9l2 .2v-.2zM57.8 192.9l2 .2h-2.1z"/>
<path d="M57.7 193.1l2.2 .2-.1-.2zM57.7 193.1l2.2 .2h-2.2z"/>
<path d="M57.7 193.3l2.1 .2 .1-.2zM57.7 193.3l2.1 .2h-2.1z"/>
<path d="M57.7 193.5l2.1 .2v-.2zM57.7 193.5l2.1 .2h-2z"/>
<path d="M57.8 193.7l1.9 .2 .1-.2zM57.8 193.7l1.9 .2h-1.8z"/>
<path d="M57.9 193.9l1.7 .1 .1-.1zM57.9 193.9l1.7 .1h-1.6z"/>
<path d="M58 194l1.5 .2 .1-.2zM58 194l1.5 .2h-1.3z"/>
<path d="M58.2 194.2l1.1 .1 .2-.1zM58.2 194.2l1.1 .1h-1z"/>
<path d="M58.3 194.3l.8 .1 .2-.1zM58.3 194.3l.8 .1z"/>
<path d="M58.5 194.4h.6zM58.5 194.4h.4z"/>
</g>
<!-- layer: FURNITURE  1 -->
<g fill="none" stroke="#000" stroke-width=".25">
<path d="M115.6 54.5h16.3M115.8 54l.1 .2h1.4M115.8 54h-.4v10.5M115.9 54v10.4M116.2 58.2l-.3 2.6 .2 1.9M117.5 56.9a4.9 4.9 0 0 1 3.3 .6M117.7 58.4h-1.7M117.8 58.3l-1.8 .1-.2 1.8 .2 2.3M117.8 56.9l1.4 .5 1.5 .1M117.8 56.7a1.63 1.63 0 0 0 .6 2.4M117.8 56.9a1.97 1.97 0 0 0 1.3 2.3M118.3 58.8a1.67 1.67 0 0 0-1 1.9"/>
<path d="M119.1 54.1l1.1 .1M119.2 54.2h-1.9M120.2 54.2h2.2M120.7 54.3v3M120.7 57.3v1.7l-.5 1.6M121.1 54.3v7.8M122.7 54.1l-.3 .1M122.9 54.1l-.1 .1M122.9 54.1h.3M123.5 54l-3.4 10.3M124 53.9l.8 .1M124 54l-.8 .1"/>
<path d="M124.8 54.1l.6 .2 4.3-.1M124.9 54.2l-4.6 10.1M130.7 54.1l-1 .1M131.5 54.2v10.2M131.7 57.9v1.7M131.7 59.6v1.9M131.8 56.8l-.1 1M131.9 55l-.1 1.8M132 53.8l.3 .4v.2M132.1 53.9a.96 .96 0 0 0-1.2 .2h-.2M132.3 54.4l-.4 .6M115.6 63.9h16.3"/>
<path d="M115.9 64.1l-.1 .3h-.4M115.9 64.1l3.3 .1M119 62.5l-1.5 .3-1.5-.2M119.2 60.9l-.2 1.9M119.2 60.9l-.2 1.6M119.2 62.4a3.1 3.1 0 0 1-3.3 0M120.5 60.4a4 4 0 0 1-3.3 .2M120.7 60.3v2.6M122.4 64.1l2.8 .1 2.2-.1M122.4 64.1l-3.3 .1M127.5 64.1l1.5 .1M129.7 64.2h1"/>
<path d="M129.7 64.1l-.7 .1M130.7 64.2l.4 .1M131.1 64.3a.83 .83 0 0 0 1 .1M131.7 61.6l.2 .8-.1 .6M131.8 62.9l.2 .5M132 63.5l.1 .1a.53 .53 0 0 1-.1 .9"/>
</g>
<text font-size="3.2" fill="#f00" x="236.7" y="195">ORANGE COUNTY</text>
<g font-size="2.8">
<text x="99.6" y="188.5">TILTLE :- FURNITURE LAYOUT</text>
<text x="167.1" y="188.8">SHEET NO :-</text>
<text x="226.6" y="186.9">PROJECT/SITE :-</text>
<text x="99.4" y="194.2">DESIGN BY :-</text>
<text x="137.6" y="195">SCALE :- NTS</text>
<text x="166.3" y="194.9">CLIENT NAME :-</text>
<text x="99.5" y="201.2">CHECKED BY :-</text>
<text x="137.8" y="201">DATE :- 20/01/2023</text>
<text x="165.9" y="201.1">CUSTOMER ID :-</text>
</g>
<g font-size="2.8" fill="#f00">
<text x="190.3" y="188.3">1</text>
<text x="120.2" y="194.5">AKSHATA</text>
<text x="193.6" y="194.5">MR. SUNIL</text>
<text x="122.8" y="201.2">ERA</text>
<text x="193.5" y="201.1">HC101066</text>
</g>
<text font-size="2.5" fill="#dda56e" x="48.8" y="188.1">HIGH CREATIONS INTERIORS PVT LTD.</text>
<g font-size="2.1" fill="#808080">
<text x="119.8" y="36.8">BALCONY</text>
<text x="170.3" y="37.7" transform="rotate(-90 170.3 37.7)">TOILET</text>
<text x="157.9" y="48.6">WARDROBE</text>
<text x="90.5" y="60.4">WALL PAPER</text>
<text x="142.4" y="62.1" transform="rotate(-89 142.4 62.1)">KIDS BEDROOM</text>
<text x="200.7" y="67.5" transform="rotate(-90 200.7 67.5)">BALCONY</text>
<text x="120.8" y="83.6">TOILET</text>
<text x="175.7" y="83.6" transform="rotate(-90 175.7 83.6)">MASTER BEDROOM</text>
<text x="97.2" y="88.5" transform="rotate(-90 97.2 88.5)">UTILITY BALCONY</text>
<text x="118.9" y="95">CROCKERY CUM</text>
<text x="122.5" y="97.5">BAR UNIT</text>
<text x="145.6" y="97.9" transform="rotate(-90 145.6 97.9)">PASSAGE</text>
<text x="202.6" y="96.1" transform="rotate(-90 202.6 96.1)">TOILET</text>
<text x="67.3" y="105.9">DADO TILE</text>
<text x="206.5" y="113.3">WOODEN WALL</text>
<text x="161.6" y="116.3">GUEST BEDROOM</text>
<text x="208.5" y="115.8">PANELLING</text>
<text x="95.7" y="121" transform="rotate(-90 95.7 121)">KITCHEN SLAB</text>
<text x="99.5" y="127.1">KITCHEN SLAB</text>
<text x="119.7" y="126">TALL</text>
<text x="119.7" y="128.5">UNIT</text>
<text x="197.5" y="131.6">ADDITION AND</text>
<text x="77.4" y="137.4">WOODEN</text>
<text x="196" y="136.6">EXISTING TV UNIT</text>
<text x="196.7" y="134.1">ALTERATION OF</text>
<text x="76.2" y="139.9">PANELLING</text>
<text x="97.4" y="143.2" transform="rotate(-90 97.4 143.2)">ENTRANCE</text>
<text x="113.9" y="144.6">DRAWING ROOM</text>
<text x="160" y="156.6" transform="rotate(-90 160 156.6)">BALCONY</text>
<text x="179.3" y="157.3">PELMET</text>
<text x="140.2" y="163.5">TEMPLE</text>
<text x="178" y="165.1">UPVC WINDOW</text>
<text x="181.3" y="162.6">3 TRACK</text>
<text x="109.5" y="179.2">MOULDING</text>
<text x="113" y="176.7">PVC</text>
</g>
<g font-size="1.7">
<text x="63.6" y="193.6">www.hcinterior.in</text>
<text x="62.7" y="200.4">info@hcinteriors.in, arpita@hcinterior.in</text>
</g>
<text font-size="1.6" x="56.1" y="190.5">SPACE PLANNING &amp; INTERIORS</text>
<text font-size="1.3" x="62.9" y="197.2">H-101 , BASEMENT SECTOR -63, NOIDA -201301</text>
<g font-size="1.2" fill="#808080">
<text x="169.4" y="26.4">2'9&quot;*1'6&quot;</text>
<text x="169.5" y="27.9">VANITY</text>
<text x="152.8" y="32.7" transform="rotate(90 152.8 32.7)">2'*7'</text>
<text x="154.2" y="31.2" transform="rotate(90 154.2 31.2)">CUBICLE</text>
<text x="155.7" y="31.1" transform="rotate(90 155.7 31.1)">SHOWER</text>
<text x="184.4" y="31.4" transform="rotate(90 184.4 31.4)">CLOSET</text>
<text x="178" y="51.8" transform="rotate(90 178 51.8)">6-12mm PLY</text>
<text x="179.4" y="52" transform="rotate(90 179.4 52)">PANELLING</text>
<text x="180.9" y="50.7" transform="rotate(90 180.9 50.7)">WOODEN WALL</text>
<text x="186.9" y="76.9" transform="rotate(90 186.9 76.9)">TUCK TABLE 4'*5'</text>
<text x="188.4" y="78" transform="rotate(90 188.4 78)">TV UNIT WITH</text>
</g>
<g font-size="1" fill="#808080">
<text x="170.5" y="131.6" transform="rotate(180 170.5 131.6)">4'*5'</text>
<text x="171.6" y="132.8" transform="rotate(180 171.6 132.8)">TV UNIT</text>
</g>
<g font-size=".7" fill="#808080">
<text x="164.7" y="30.6" transform="rotate(90 164.7 30.6)">GLASS PARTITION</text>
<text x="165.6" y="32.8" transform="rotate(90 165.6 32.8)">10mm</text>
<text x="117" y="51" transform="rotate(-90 117 51)">STUDY TABLE</text>
<text x="117.9" y="49.2" transform="rotate(-90 117.9 49.2)">3'*6'</text>
</g>
<g font-size=".7" fill="#b8735c">
<text x="179.9" y="127.5" transform="rotate(129 179.9 127.5)">TABLE</text>
<text x="180.7" y="127.8" transform="rotate(128 180.7 127.8)">COFFEE</text>
</g>
</svg>
